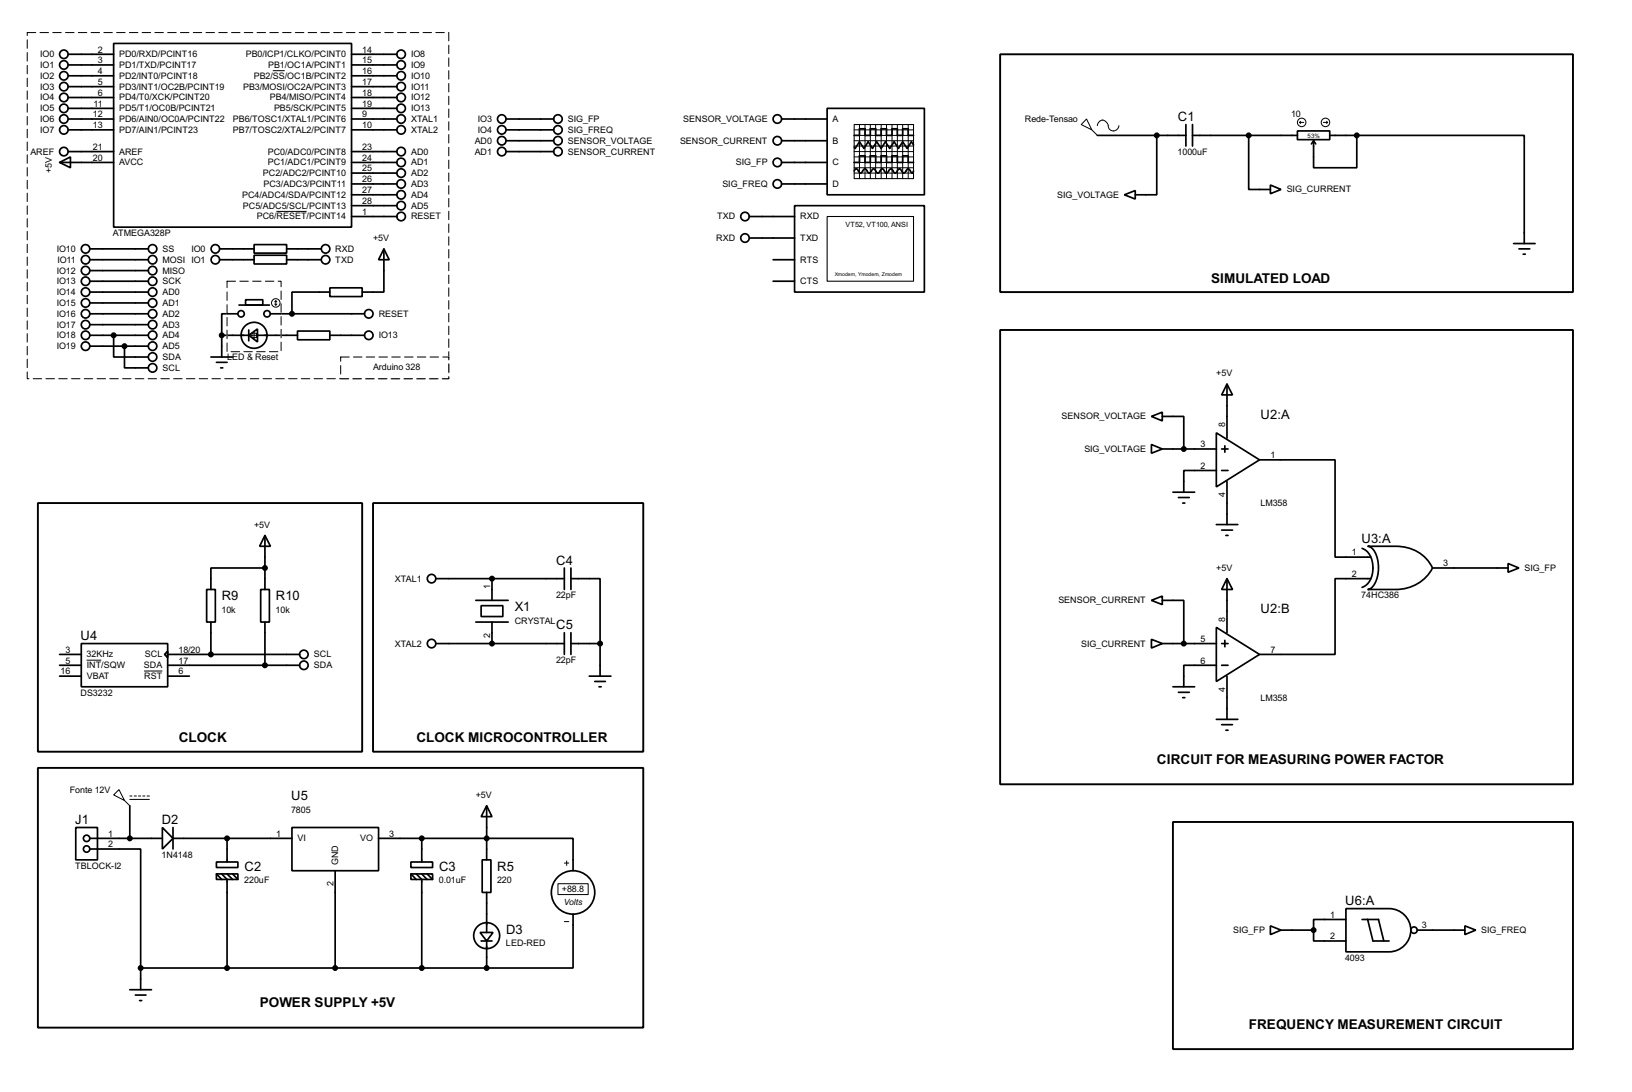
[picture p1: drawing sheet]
<svg xmlns="http://www.w3.org/2000/svg" width="383mm" height="256mm" viewBox="0 0 383 256" stroke-linecap="round" stroke-linejoin="round" font-family="sans-serif">
<g fill="none" stroke="#000" stroke-width=".4">
<path d="M16.1 17.8h10.6M16.1 15.3h10.6M16.1 12.8h10.6M26.7 10.2h55.9v43.2h-55.9zM82.6 17.8h10.7M82.6 15.3h10.7M82.6 12.8h10.7M14 38.2l2.6-1.3v2.5zM14 38.2h12.7M16.1 30.5h10.6M16.1 28h10.6M16.1 25.5h10.6"/>
<path d="M16.1 22.9h10.6M16.1 20.4h10.6M16.1 35.6h10.6M82.6 30.5h10.7M82.6 28h10.7M82.6 25.5h10.7M82.6 22.9h10.7M82.6 20.4h10.7M82.6 35.6h10.7M82.6 38.2h10.7M118.9 30.5h11.2M118.9 28h11.2"/>
<path d="M118.9 35.6h11.2M118.9 33.1h11.2M183.7 28h10.7M183.7 38.2h10.7M183.7 33.1h10.7M194.4 25.5h22.8v20.3h-22.8zM200.7 38.2h1.3v-1.6h1.3v1.6h1.2v-1.6h1.3v1.6h1.3v-1.6h1.2v1.6h1.3v-1.6h1.3v1.6h1.2v-1.6h1.3v1.6h1.3M200.7 31.8h1.3v-1.5h1.3v1.5h1.2v-1.5h1.3v1.5h1.3v-1.5h1.2v1.5h1.3v-1.5h1.3v1.5h1.2v-1.5h1.3v1.5h1.3M214.7 34.1l-.5-.8-1 1.6-1.1-1.6-1 1.6-1-1.6-1 1.6-1-1.6-1 1.6-1.1-1.6-1 1.6-1-1.6-1 1.6-1-1.6-1 1.6-.3-.3M257.9 31.8h20.8M271.8 31.8v14h-5M278.7 29.3v5"/>
<path d="M280.2 31.8h24.7M280.2 29.3v5M293.4 31.8v12.7h5.1M304.9 30.8h7.6v2h-7.6zM308.7 33.1l-.5 .7M308.7 33.1l.5 .7M312.5 31.8h6.3M318.8 31.8v7.6h-10.1v-6.3M318.8 31.8h39.4v25.4M21.1 58.5h13.8M51.6 58.5h8.1M59.7 57.5h7.7v2h-7.7z"/>
<path d="M59.7 60h7.7v2h-7.7zM67.4 58.5h8.1M82.6 40.7h10.7M82.6 43.2h10.7M82.6 45.8h10.7M82.6 48.3h10.7M82.6 50.9h10.7M90.2 58.5l1.3 2.5h-2.5zM90.2 58.5v10.1h-5.1M176.1 50.9h10.6M176.1 55.9h10.6M183.7 43.2h10.7"/>
<path d="M186.7 48.3h30.5v20.3h-30.5zM200.7 40.2l.5-.5 1 1 .5-.5a.54 .54 0 0 1 .8-.4l.2 .2a.58 .58 0 0 0 .6 .7 .58 .58 0 0 0 .5-.7l.5-.3 .5 .5a.54 .54 0 0 0 .7 .3l.8-.8 1 1 .5-.5a.54 .54 0 0 1 .8-.4l.8 .9 1-1 .7 .8a.6 .6 0 0 0 .9-.5l.4-.3 1 1 .3-.5M264.2 45.8l2.6-1v2zM298.5 43.5l2.5 1-2.5 1zM355.7 57.2h5M356.9 58.5h2.6M357.9 59.7h.5M21.1 78.8h13.8M21.1 61h13.8M21.1 63.6h13.8M21.1 66.1h13.8M21.1 73.7h13.8"/>
<path d="M21.1 68.6h13.8M21.1 71.2h13.8M21.1 76.3h13.8M26.7 78.8v5.1h8.2M51.6 61h8.1M52.1 78.8h6.4M52.1 78.8v5.1M55.9 73.7h-3.8v5.1M56.2 71.7h7.1M57.7 70.4h4.1v1.3h-4.1zM58.5 78.8l2-1.5v3zM58.5 77.5v2.6"/>
<path d="M60.5 78.8h9.4M63.6 73.7h22.1M67.4 61h8.1M69.9 77.8h7.6v2h-7.6zM77.5 67.6h7.6v2.1h-7.6zM77.5 68.6h-8.9v5.1M77.5 78.8h8.2M181.7 61h5M181.7 66.1h5M21.1 81.3h13.8M29.3 81.3v5.1h5.6M49.6 83.9h5.1"/>
<path d="M50.9 85.1h2.5M51.9 86.4h.5M270.6 97.8l2.5-1v2.1zM273.1 97.8h5.1v7.7M288.3 90.2l1.3 2.6h-2.5zM288.3 90.2v12.7M270.6 104.4l2.5 1.1-2.5 1zM273.1 105.5h12.7M275.6 115.6h5.1M276.9 116.9h2.6M277.9 118.2h.5M285.8 101.7l10.2 6.3-10.2 6.4z"/>
<path d="M285.8 110.5h-7.6v5.1M287.1 105.5h1.5M287.1 110.5h1.5M287.8 104.7v1.5M288.3 113.1v10.1M296 108h17.7v22.9h8.4M48.6 138.5h2v7.6h-2zM61.3 138.5h2v7.6h-2zM62.3 125.8l1.3 2.5h-2.6zM62.3 133.4h-12.7v5.1M62.3 125.8v12.7M102.4 135.9h30.2"/>
<path d="M115.6 135.9v5.1M132.6 133.4v5.1M134.2 135.9h6.8v15.3M134.2 133.4v5.1M285.8 123.2h5.1M287.1 124.5h2.5M288.1 125.8h.5M288.3 135.9l1.3 2.6h-2.5zM288.3 135.9v12.7M320.1 128.8a5.1 5.1 0 0 1 2.3 6.2 3.9 3.9 0 0 1-2.3 3M321.4 128.3h6.6a9.2 9.2 0 0 1 8.6 5.1 9.6 9.6 0 0 1-8.6 5.1h-6.6a3.5 3.5 0 0 0 2.3-3.2 7.3 7.3 0 0 0-1.4-6.6zM322.1 135.9h-8.4v17.8h-17.7"/>
<path d="M336.6 133.4h17.8M354.4 132.4l2.5 1-2.5 1zM14 153.7h5.1M14 156.3h5.1M14 158.8h5.1M19.1 151.2h20.3v10.1h-20.3zM38.7 153.7l.7-.7v1.5zM39.4 153.7h31M39.4 156.3h31M39.4 158.8h5.1M49.6 146.1v7.6M62.3 146.1v10.2"/>
<path d="M102.4 151.2h30.2M111.8 141h7.6M111.8 146.1h7.6M113.1 142.3h5.1v2.5h-5.1zM115.6 146.1v5.1M132.6 148.6v5.1M134.2 151.2h6.8M134.2 148.6v5.1M138.5 158.8h5.1M141 151.2v7.6M270.6 150.2l2.5 1-2.5 1zM270.6 141l2.5-1v2z"/>
<path d="M273.1 141h5.1v10.2M273.1 151.2h12.7M285.8 147.4l10.2 6.3-10.2 6.4zM285.8 156.3h-7.6v5M287.1 156.3h1.5M287.1 151.2h1.5M287.8 150.4v1.5M288.3 158.8v10.2M139.8 160.1h2.5M140.8 161.3h.5M275.6 161.3h5.1M276.9 162.6h2.6"/>
<path d="M277.9 163.9h.5M285.8 169h5.1M287.1 170.2h2.5M288.1 171.5h.5M17.8 194.4h5.1v7.6h-5.1zM21.1 199.4h12v28M21.1 196.9h17.1M30.5 189.3v7.6M38.2 194.4l2.5 2.5-2.5 2.5zM40.7 196.9h27.9M40.7 194.4v5M53.4 196.9v5.6"/>
<path d="M68.6 194.4h20.4v10.1h-20.4zM89 196.9h45.7v7.6M99.1 196.9v5.6M114.4 189.3l1.2 2.5h-2.5zM114.4 189.3v12.7M50.9 202.5h5v1.3h-5zM50.9 205.3h5v1.3h-5zM50.9 205.3l1.2 1.3M52.1 205.3l1.3 1.3v20.8M53.4 205.3l1.3 1.3M54.7 205.3l1.2 1.3M78.8 204.5v22.9"/>
<path d="M96.6 202.5h5.1v1.3h-5.1zM96.6 205.3h5.1v1.3h-5.1zM96.6 205.3l1.2 1.3M97.8 205.3l1.3 1.3v20.8M99.1 205.3l1.3 1.3M100.4 205.3l1.3 1.3M112.8 219h3.1l-1.5 2zM113.3 202h2.1v7.6h-2.1zM114.4 209.6v9.4M134.7 214.7v12.7h-20.3M298.5 217.5l2.5 1-2.5 1zM301 218.5h7.7"/>
<path d="M308.7 218.5v2.5h7.6M316.3 213.4h10.1a5.1 5.1 0 0 1 5.1 5.1 5.1 5.1 0 0 1-5.1 5.1h-10.1zM316.3 216h-7.6v2.5M320.1 216h3.8l1.3 5M321.4 216l1.2 5h3.8M333 218.5h11.2M344.2 217.5l2.6 1-2.6 1zM30.5 232.5h5.1M31.8 233.7h2.5M32.8 235h.5M33.1 227.4h81.3M33.1 227.4v5.1"/>
<path d="M113.1 221h2.5M114.4 221v6.4"/>
<circle cx="15" cy="12.8" r="1"/>
<circle cx="15" cy="17.8" r="1"/>
<circle cx="15" cy="15.3" r="1"/>
<circle cx="94.2" cy="12.8" r="1"/>
<circle cx="94.2" cy="17.8" r="1"/>
<circle cx="94.2" cy="15.3" r="1"/>
<circle cx="15" cy="35.6" r="1"/>
<circle cx="15" cy="30.5" r="1"/>
<circle cx="15" cy="28" r="1"/>
<circle cx="15" cy="25.5" r="1"/>
<circle cx="15" cy="20.4" r="1"/>
<circle cx="15" cy="22.9" r="1"/>
<circle cx="94.2" cy="35.6" r="1"/>
<circle cx="94.2" cy="28" r="1"/>
<circle cx="94.2" cy="30.5" r="1"/>
<circle cx="94.2" cy="38.2" r="1"/>
<circle cx="94.2" cy="25.5" r="1"/>
<circle cx="94.2" cy="22.9" r="1"/>
<circle cx="94.2" cy="20.4" r="1"/>
<circle cx="117.9" cy="30.5" r="1"/>
<circle cx="117.9" cy="33.1" r="1"/>
<circle cx="117.9" cy="35.6" r="1"/>
<circle cx="117.9" cy="28" r="1"/>
<circle cx="131.1" cy="28" r="1"/>
<circle cx="131.1" cy="35.6" r="1"/>
<circle cx="131.1" cy="30.5" r="1"/>
<circle cx="131.1" cy="33.1" r="1"/>
<circle cx="182.6" cy="38.2" r="1"/>
<circle cx="182.6" cy="33.1" r="1"/>
<circle cx="182.6" cy="28" r="1"/>
<circle cx="20.1" cy="58.5" r="1"/>
<circle cx="35.8" cy="58.5" r="1"/>
<circle cx="50.6" cy="58.5" r="1"/>
<circle cx="76.5" cy="58.5" r="1"/>
<circle cx="94.2" cy="43.2" r="1"/>
<circle cx="94.2" cy="48.3" r="1"/>
<circle cx="94.2" cy="40.7" r="1"/>
<circle cx="94.2" cy="45.8" r="1"/>
<circle cx="94.2" cy="50.9" r="1"/>
<circle cx="175" cy="50.9" r="1"/>
<circle cx="175" cy="55.9" r="1"/>
<circle cx="182.6" cy="43.2" r="1"/>
<circle cx="20.1" cy="78.8" r="1"/>
<circle cx="20.1" cy="61" r="1"/>
<circle cx="20.1" cy="63.6" r="1"/>
<circle cx="20.1" cy="71.2" r="1"/>
<circle cx="20.1" cy="66.1" r="1"/>
<circle cx="20.1" cy="73.7" r="1"/>
<circle cx="20.1" cy="76.3" r="1"/>
<circle cx="20.1" cy="68.6" r="1"/>
<circle cx="35.8" cy="61" r="1"/>
<circle cx="35.8" cy="73.7" r="1"/>
<circle cx="35.8" cy="68.6" r="1"/>
<circle cx="35.8" cy="66.1" r="1"/>
<circle cx="35.8" cy="76.3" r="1"/>
<circle cx="35.8" cy="78.8" r="1"/>
<circle cx="35.8" cy="63.6" r="1"/>
<circle cx="35.8" cy="71.2" r="1"/>
<circle cx="50.6" cy="61" r="1"/>
<circle cx="56.6" cy="73.7" r=".75"/>
<circle cx="59.7" cy="78.8" r="3.1"/>
<circle cx="62.7" cy="73.7" r=".75"/>
<circle cx="76.5" cy="61" r="1"/>
<circle cx="86.6" cy="78.8" r="1"/>
<circle cx="86.6" cy="73.7" r="1"/>
<circle cx="20.1" cy="81.3" r="1"/>
<circle cx="35.8" cy="81.3" r="1"/>
<circle cx="35.8" cy="83.9" r="1"/>
<circle cx="35.8" cy="86.4" r="1"/>
<circle cx="101.4" cy="135.9" r="1"/>
<circle cx="71.4" cy="156.3" r="1"/>
<circle cx="71.4" cy="153.7" r="1"/>
<circle cx="101.4" cy="151.2" r="1"/>
<circle cx="20.3" cy="199.4" r=".75"/>
<circle cx="20.3" cy="196.9" r=".75"/>
<circle cx="114.3" cy="219.8" r="3.1"/>
<circle cx="134.6" cy="209.6" r="5.1"/>
<circle cx="332.2" cy="218.5" r=".75"/>
</g>
<g fill="none" stroke="#000" stroke-width=".23">
<path d="M64.1 16.6h2.8M200.7 33.1h14M200.7 30.5h14M200.7 31.8h14M200.7 34.3h14M200.7 36.9h14M200.7 38.2h14M200.7 39.4h14M200.7 35.6h14M202 29.3v12.7M203.3 29.3v12.7M204.5 29.3v12.7"/>
<path d="M205.8 29.3v12.7M207.1 29.3v12.7M208.3 29.3v12.7M209.6 29.3v12.7M210.9 29.3v12.7M212.1 29.3v12.7M213.4 29.3v12.7M255.3 28l1.3 2.5-2.5-1.2zM256.6 30.5l1.3 1.3M257.9 29.5a1.28 1.28 0 0 1 1.2-1.3 1.28 1.28 0 0 1 1.3 1.3 1.25 1.25 0 0 0 1.3 1.3 1.25 1.25 0 0 0 1.2-1.3M305.4 28.8h1M305.4 28.8l.2 .2"/>
<path d="M305.6 28.5l-.2 .3M311 28.8h1M311.7 28.5l.3 .3M312 28.8l-.3 .2M65 49.7h7.1M200.7 40.7h14M58.7 78.8h2.1M59.2 78.3h1.1v1h-1.1zM59.7 77.8v2M64.6 71.4l.2 .3M64.8 70.7v1M64.8 70.7l-.2 .2"/>
<path d="M64.8 70.7l.3 .2M65.1 71.4l-.3 .3M20.4 155.1h3.4M33.9 157.6h4.3M28 185.5l1.3 2.5-2.6-1.3zM29.3 188l1.2 1.3M30.5 187h.5M30.5 187.8h4.6M31.6 187h.5M32.6 187h.5M33.6 187h.5M34.6 187h.5"/>
<path d="M131.1 207.6h7.1v2.5h-7.1zM132.6 202.7h1.1M132.6 216.5h1.1M133.2 202.2v1.1"/>
<circle cx="305.8" cy="28.8" r="1"/>
<circle cx="311.4" cy="28.8" r="1"/>
<circle cx="64.8" cy="71.2" r="1"/>
</g>
<path d="M6.4 7.7h99.1v81.3h-99.1zM53.4 66.1h12.7v16.5h-12.7zM80.1 83.9h25.4v5.1h-25.4z" fill="none" stroke="#fff" stroke-width=".23"/>
<path d="M6.4 7.7h99.1v81.3h-99.1zM53.4 66.1h12.7v16.5h-12.7zM80.1 83.9h25.4v5.1h-25.4z" fill="none" stroke="#000" stroke-width=".23" stroke-dasharray="2 1"/>
<g fill="#000" stroke="#000" stroke-width=".4">
<circle cx="271.8" cy="31.8" r=".5"/>
<circle cx="293.4" cy="31.8" r=".5"/>
<circle cx="318.8" cy="31.8" r=".5"/>
<circle cx="26.7" cy="78.8" r=".5"/>
<circle cx="52.1" cy="78.8" r=".5"/>
<circle cx="68.6" cy="73.7" r=".5"/>
<circle cx="29.2" cy="81.3" r=".5"/>
<circle cx="278.1" cy="105.5" r=".5"/>
<circle cx="62.2" cy="133.4" r=".5"/>
<circle cx="115.6" cy="135.9" r=".5"/>
<circle cx="49.5" cy="153.7" r=".5"/>
<circle cx="62.2" cy="156.3" r=".5"/>
<circle cx="115.6" cy="151.2" r=".5"/>
<circle cx="141" cy="151.2" r=".5"/>
<circle cx="278.1" cy="151.2" r=".5"/>
<circle cx="30.5" cy="196.9" r=".5"/>
<circle cx="53.3" cy="196.9" r=".5"/>
<circle cx="99.1" cy="196.9" r=".5"/>
<circle cx="114.3" cy="196.9" r=".5"/>
<circle cx="308.6" cy="218.5" r=".5"/>
<circle cx="33" cy="227.4" r=".5"/>
<circle cx="53.3" cy="227.4" r=".5"/>
<circle cx="78.7" cy="227.4" r=".5"/>
<circle cx="99.1" cy="227.4" r=".5"/>
<circle cx="114.3" cy="227.4" r=".5"/>
</g>
<path d="M200.7 29.3h14v12.7h-14zM194.4 50.9h20.3v15.2h-20.3z" fill="none" stroke="#000" stroke-width=".25"/>
<path d="M235 12.8h134.6v55.8h-134.6zM235 77.5h134.6v106.7h-134.6zM8.9 118.2h76.2v58.4h-76.2zM87.7 118.2h63.5v58.4h-63.5zM8.9 180.4h142.3v61h-142.3zM275.6 193.1h94v53.3h-94z" fill="none" stroke="#000" stroke-width=".45"/>
<g font-size="3.6">
<text x="284.6" y="66.4">SIMULATED LOAD</text>
<text x="42" y="174.4">CLOCK</text>
<text x="97.9" y="174.4">CLOCK MICROCONTROLLER</text>
<text x="271.9" y="179.4">CIRCUIT FOR MEASURING POWER FACTOR</text>
<text x="61.1" y="236.6">POWER SUPPLY +5V</text>
<text x="293.5" y="241.7">FREQUENCY MEASUREMENT CIRCUIT</text>
</g>
<g font-size="3.4">
<text x="276.8" y="28.5">C1</text>
<text x="296.2" y="98.3">U2:A</text>
<text x="319.9" y="127.5">U3:A</text>
<text x="130.7" y="132.6">C4</text>
<text x="52.1" y="141">R9</text>
<text x="64.8" y="141">R10</text>
<text x="121" y="143.6">X1</text>
<text x="130.7" y="147.8">C5</text>
<text x="296.2" y="144">U2:B</text>
<text x="19" y="150.4">U4</text>
<text x="68.5" y="188">U5</text>
<text x="17.7" y="193.6">J1</text>
<text x="38" y="193.6">D2</text>
<text x="57.5" y="204.5">C2</text>
<text x="103.2" y="204.5">C3</text>
<text x="116.9" y="204.5">R5</text>
<text x="316.1" y="212.6">U6:A</text>
<text x="118.9" y="219.3">D3</text>
</g>
<g font-size="2.4">
<text x="9.4" y="15.9">IO1</text>
<text x="9.4" y="13.4">IO0</text>
<text x="23" y="17.4">4</text>
<text x="23" y="14.8">3</text>
<text x="23" y="12.3">2</text>
<text x="28" y="15.9">PD1/TXD/PCINT17</text>
<text x="28" y="13.4">PD0/RXD/PCINT16</text>
<text x="57.7" y="13.4">PB0/ICP1/CLKO/PCINT0</text>
<text x="63" y="15.9">PB1/OC1A/PCINT1</text>
<text x="85.1" y="12.3">14</text>
<text x="85.1" y="14.8">15</text>
<text x="85.1" y="17.4">16</text>
<text x="96.6" y="13.4">IO8</text>
<text x="96.6" y="15.9">IO9</text>
<text x="9.4" y="23.6">IO4</text>
<text x="9.4" y="21.1">IO3</text>
<text x="9.4" y="18.5">IO2</text>
<text x="23" y="22.5">6</text>
<text x="23" y="20">5</text>
<text x="28" y="23.6">PD4/T0/XCK/PCINT20</text>
<text x="28" y="21.1">PD3/INT1/OC2B/PCINT19</text>
<text x="28" y="18.5">PD2/INT0/PCINT18</text>
<text x="57.1" y="21.1">PB3/MOSI/OC2A/PCINT3</text>
<text x="59.6" y="18.5">PB2/SS/OC1B/PCINT2</text>
<text x="63.4" y="23.6">PB4/MISO/PCINT4</text>
<text x="85.1" y="20">17</text>
<text x="85.1" y="22.5">18</text>
<text x="96.6" y="18.5">IO10</text>
<text x="96.6" y="21.1">IO11</text>
<text x="96.6" y="23.6">IO12</text>
<text x="9.4" y="28.6">IO6</text>
<text x="9.4" y="26.1">IO5</text>
<text x="21.9" y="27.5">12</text>
<text x="22" y="25">11</text>
<text x="28" y="28.6">PD6/AIN0/OC0A/PCINT22</text>
<text x="28" y="26.1">PD5/T1/OC0B/PCINT21</text>
<text x="54.7" y="28.6">PB6/TOSC1/XTAL1/PCINT6</text>
<text x="64.4" y="26.1">PB5/SCK/PCINT5</text>
<text x="85.1" y="25">19</text>
<text x="85.1" y="27.5">9</text>
<text x="96.6" y="26.1">IO13</text>
<text x="96.6" y="28.6">XTAL1</text>
<text x="112.3" y="28.6">IO3</text>
<text x="133.4" y="28.6">SIG_FP</text>
<text x="160.5" y="28.6">SENSOR_VOLTAGE</text>
<text x="195.6" y="28.6">A</text>
<text x="240.8" y="28.6">Rede-Tensao</text>
<text x="303.4" y="27.4">10</text>
<text x="9.4" y="31.2">IO7</text>
<text x="21.9" y="35.2">21</text>
<text x="21.9" y="30.1">13</text>
<text x="28" y="31.2">PD7/AIN1/PCINT23</text>
<text x="54.7" y="31.2">PB7/TOSC2/XTAL2/PCINT7</text>
<text x="85.1" y="30.1">10</text>
<text x="85.1" y="35.2">23</text>
<text x="96.6" y="31.2">XTAL2</text>
<text x="111.5" y="33.8">AD0</text>
<text x="112.3" y="31.2">IO4</text>
<text x="133.4" y="31.2">SIG_FREQ</text>
<text x="133.4" y="33.8">SENSOR_VOLTAGE</text>
<text x="159.8" y="33.8">SENSOR_CURRENT</text>
<text x="195.6" y="33.8">B</text>
<text x="7.1" y="36.3">AREF</text>
<text x="12.2" y="40.7" transform="rotate(-90 12.2 40.7)">+5V</text>
<text x="21.9" y="37.7">20</text>
<text x="28" y="38.8">AVCC</text>
<text x="28" y="36.3">AREF</text>
<text x="61.8" y="41.3">PC2/ADC2/PCINT10</text>
<text x="62.9" y="38.8">PC1/ADC1/PCINT9</text>
<text x="62.9" y="36.3">PC0/ADC0/PCINT8</text>
<text x="85.1" y="40.2">25</text>
<text x="85.1" y="37.7">24</text>
<text x="96.6" y="36.3">AD0</text>
<text x="96.6" y="38.8">AD1</text>
<text x="96.6" y="41.3">AD2</text>
<text x="111.5" y="36.3">AD1</text>
<text x="133.4" y="36.3">SENSOR_CURRENT</text>
<text x="172.9" y="38.8">SIG_FP</text>
<text x="195.6" y="38.8">C</text>
<text x="276.7" y="36.4">1000uF</text>
<text x="56.9" y="46.5">PC4/ADC4/SDA/PCINT12</text>
<text x="61.9" y="43.9">PC3/ADC3/PCINT11</text>
<text x="85.1" y="47.9">28</text>
<text x="85.1" y="45.4">27</text>
<text x="85.1" y="42.8">26</text>
<text x="96.6" y="43.9">AD3</text>
<text x="96.6" y="46.5">AD4</text>
<text x="169.7" y="43.9">SIG_FREQ</text>
<text x="195.6" y="43.9">D</text>
<text x="248.4" y="46.5">SIG_VOLTAGE</text>
<text x="302.3" y="45.2">SIG_CURRENT</text>
<text x="57.1" y="49">PC5/ADC5/SCL/PCINT13</text>
<text x="60.3" y="51.5">PC6/RESET/PCINT14</text>
<text x="85.1" y="50.4">1</text>
<text x="96.6" y="49">AD5</text>
<text x="96.6" y="51.5">RESET</text>
<text x="168.5" y="51.5">TXD</text>
<text x="188" y="51.5">RXD</text>
<text x="13.3" y="59.2">IO10</text>
<text x="26.5" y="55.4">ATMEGA328P</text>
<text x="38.2" y="59.2">SS</text>
<text x="45" y="59.2">IO0</text>
<text x="78.8" y="59.2">RXD</text>
<text x="87.7" y="56.6">+5V</text>
<text x="168.3" y="56.6">RXD</text>
<text x="188" y="56.6">TXD</text>
<text x="13.3" y="64.2">IO12</text>
<text x="13.5" y="61.7">IO11</text>
<text x="38.2" y="61.7">MOSI IO1</text>
<text x="38.2" y="64.2">MISO</text>
<text x="78.8" y="61.7">TXD</text>
<text x="188" y="61.7">RTS</text>
<text x="13.3" y="66.7">IO13</text>
<text x="13.3" y="69.3">IO14</text>
<text x="13.3" y="71.9">IO15</text>
<text x="38.2" y="66.7">SCK</text>
<text x="38.2" y="69.3">AD0</text>
<text x="38.2" y="71.9">AD1</text>
<text x="188" y="66.7">CTS</text>
<text x="13.3" y="74.4">IO16</text>
<text x="13.3" y="76.9">IO17</text>
<text x="38.2" y="74.4">AD2</text>
<text x="38.2" y="76.9">AD3</text>
<text x="89" y="74.4">RESET</text>
<text x="13.3" y="79.5">IO18</text>
<text x="13.3" y="82">IO19</text>
<text x="38.2" y="79.5">AD4</text>
<text x="38.2" y="82">AD5</text>
<text x="89" y="79.5">IO13</text>
<text x="38.2" y="84.6">SDA</text>
<text x="38.2" y="87.1">SCL</text>
<text x="53.4" y="84.5">LED &amp; Reset</text>
<text x="87.7" y="87">Arduino 328</text>
<text x="285.8" y="88.4">+5V</text>
<text x="249.4" y="98.5">SENSOR_VOLTAGE</text>
<text x="287.9" y="100.4" transform="rotate(-90 287.9 100.4)">8</text>
<text x="254.8" y="106.2">SIG_VOLTAGE</text>
<text x="282.1" y="105.1">3</text>
<text x="298.5" y="107.6">1</text>
<text x="282.1" y="110.1">2</text>
<text x="287.9" y="116.8" transform="rotate(-90 287.9 116.8)">4</text>
<text x="296.2" y="119">LM358</text>
<text x="59.7" y="123.9">+5V</text>
<text x="317.7" y="130.5">1</text>
<text x="92.8" y="136.6">XTAL1</text>
<text x="285.8" y="134.1">+5V</text>
<text x="317.7" y="135.5">2</text>
<text x="339.1" y="133">3</text>
<text x="358.2" y="134.1">SIG_FP</text>
<text x="52.1" y="144">10k</text>
<text x="64.8" y="144">10k</text>
<text x="115.2" y="138.5" transform="rotate(-90 115.2 138.5)">1</text>
<text x="130.7" y="140.6">22pF</text>
<text x="248.7" y="141.7">SENSOR_CURRENT</text>
<text x="319.9" y="140.6">74HC386</text>
<text x="115.2" y="149.8" transform="rotate(-90 115.2 149.8)">2</text>
<text x="120.9" y="146.5">CRYSTAL</text>
<text x="287.9" y="146.1" transform="rotate(-90 287.9 146.1)">8</text>
<text x="15.4" y="155.9">5</text>
<text x="15.4" y="153.3">3</text>
<text x="20.4" y="154.4">32KHz</text>
<text x="34" y="154.4">SCL</text>
<text x="42" y="155.9">17</text>
<text x="42" y="153.3">18/20</text>
<text x="73.7" y="154.4">SCL</text>
<text x="92.8" y="151.9">XTAL2</text>
<text x="130.7" y="155.8">22pF</text>
<text x="254" y="151.9">SIG_CURRENT</text>
<text x="282.1" y="150.8">5</text>
<text x="282.1" y="155.9">6</text>
<text x="298.5" y="153.3">7</text>
<text x="14.3" y="158.4">16</text>
<text x="20.4" y="157">INT/SQW</text>
<text x="20.4" y="159.5">VBAT</text>
<text x="33.8" y="157">SDA</text>
<text x="33.9" y="159.5">RST</text>
<text x="42" y="158.4">6</text>
<text x="73.7" y="157">SDA</text>
<text x="18.9" y="163.4">DS3232</text>
<text x="287.9" y="162.5" transform="rotate(-90 287.9 162.5)">4</text>
<text x="296.2" y="164.7">LM358</text>
<text x="16.4" y="186.2">Fonte 12V</text>
<text x="68.4" y="191">7805</text>
<text x="111.8" y="187.4">+5V</text>
<text x="25.5" y="196.5">1</text>
<text x="64.9" y="196.5">1</text>
<text x="69.9" y="197.6">VI</text>
<text x="84.6" y="197.6">VO</text>
<text x="91.5" y="196.5">3</text>
<text x="25.5" y="199">2</text>
<text x="38" y="201.5">1N4148</text>
<text x="79.5" y="203.2" transform="rotate(-90 79.5 203.2)">GND</text>
<text x="17.6" y="204.1">TBLOCK-I2</text>
<text x="57.4" y="207.5">220uF</text>
<text x="78.4" y="208.2" transform="rotate(-90 78.4 208.2)">2</text>
<text x="103.1" y="207.5">0.01uF</text>
<text x="116.8" y="207.5">220</text>
<text x="132.1" y="209.5">+88.8</text>
<text x="312.6" y="215.5">1</text>
<text x="289.8" y="219.2">SIG_FP</text>
<text x="312.6" y="220.6">2</text>
<text x="334.1" y="218.1">3</text>
<text x="348" y="219.2">SIG_FREQ</text>
<text x="118.9" y="222.2">LED-RED</text>
<text x="316.1" y="225.7">4093</text>
</g>
<text font-size="2.3" x="132.5" y="212.5">Volts</text>
<text font-size="1.9" x="198.7" y="53.4">VT52, VT100, ANSI</text>
<text font-size="1.6" x="307.3" y="32.3">53%</text>
<text font-size="1.4" x="196.1" y="64.9">Xmodem, Ymodem, Zmodem</text>
</svg>
